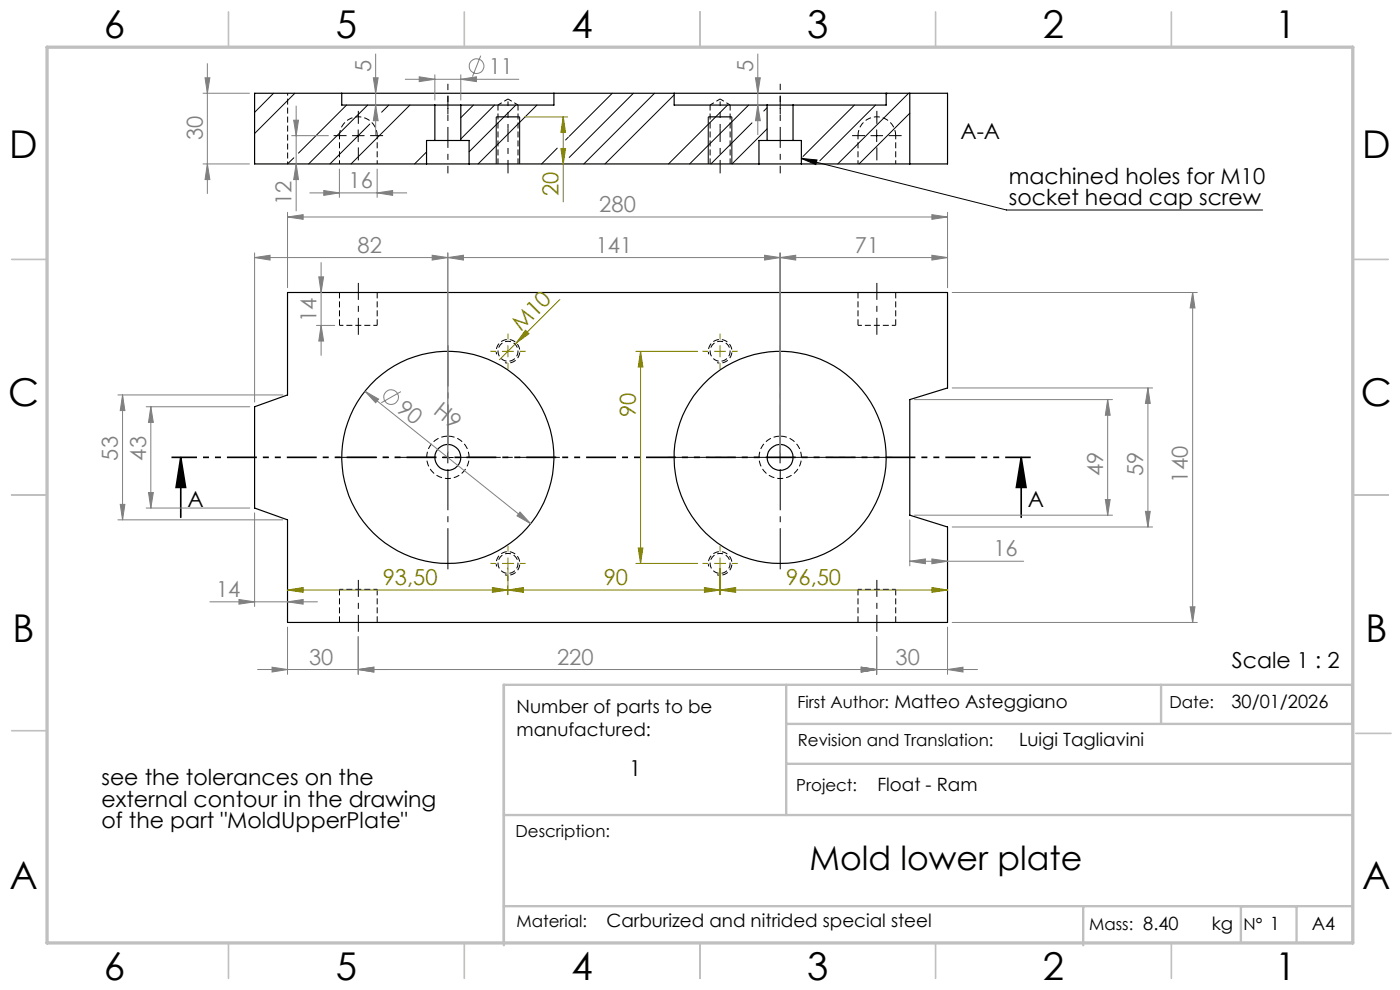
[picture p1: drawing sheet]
<svg xmlns="http://www.w3.org/2000/svg" width="297mm" height="210mm" viewBox="0 0 297 210" stroke-linecap="round" stroke-linejoin="round" font-family="sans-serif">
<path d="M107.8 72.4a2.12 2.12 0 0 1 1.9 3 2.12 2.12 0 0 1-3.6 .4 2.12 2.12 0 0 1 1.2-3.4h.5M152.8 72.4a2.12 2.12 0 0 1 1.9 3 2.12 2.12 0 0 1-3.6 .4 2.12 2.12 0 0 1 1.2-3.4h.5M107.8 117.4a2.12 2.12 0 0 1 1.9 3 2.12 2.12 0 0 1-3.6 .4 2.12 2.12 0 0 1 1.2-3.4h.5M152.8 117.4a2.12 2.12 0 0 1 1.9 3 2.12 2.12 0 0 1-3.6 .4 2.12 2.12 0 0 1 1.2-3.4h.5" fill="none" stroke="#000" stroke-width=".21" stroke-dasharray="1.3 .6" stroke-dashoffset=".6" stroke-linecap="butt"/>
<path d="M72 62v7M80 62v7M182 62v7M190 62v7M72 125v7M80 125v7M182 125v7M190 125v7" fill="none" stroke="#000" stroke-width=".21" stroke-dasharray="1.3 .6" stroke-linecap="butt"/>
<path d="M80 69h-8M190 69h-8M80 125h-8M190 125h-8" fill="none" stroke="#000" stroke-width=".21" stroke-dasharray="1.3 .6" stroke-dashoffset=".4" stroke-linecap="butt"/>
<path d="M95 92.5a4.5 4.5 0 0 1 4 6.6 4.5 4.5 0 0 1-7.6 .6 4.5 4.5 0 0 1 2.9-7.1l.7-.1M165.5 92.5a4.5 4.5 0 0 1 4 6.6 4.5 4.5 0 0 1-7.6 .6 4.5 4.5 0 0 1 2.9-7.1l.7-.1" fill="none" stroke="#000" stroke-width=".21" stroke-dasharray="1.3 .6" stroke-dashoffset="-.2" stroke-linecap="butt"/>
<g fill="none" stroke="#000" stroke-width=".25">
<path d="M72.5 19.8h45M72.5 19.8h-18.5v15h36.5M72.5 19.8v2.5h19.8M117.5 19.8v2.5h-19.7M117.5 19.8h25.5M143 19.8h45M143 19.8v2.5h19.7M188 19.8h13v15h-31M188 19.8v2.5h-19.8M193 19.8v15M90.5 34.8h9M92.3 22.3h5.5"/>
<path d="M92.3 29.8h5.5M92.3 29.8h-1.8v5M92.3 22.3v7.5M97.8 29.8h1.7v5M97.8 22.3v7.5M99.5 34.8h61.5M105.3 24.8h4.9M150.2 24.8h5.1M161 34.8h9M162.7 22.3h5.5M162.7 29.8h5.5M162.7 29.8h-1.7v5"/>
<path d="M162.7 22.3v7.5M168.2 29.8h1.8v5M168.2 22.3v7.5M61 62h140v20.3l-8 2.5v24.5l8 2.5v20.2h-140v-21.7l-7-2.5v-21.5l7-2.5z"/>
<circle cx="95" cy="97" r="2.76"/>
<circle cx="95" cy="97" r="22.5"/>
<circle cx="165.5" cy="97" r="2.75"/>
<circle cx="165.5" cy="97" r="22.5"/>
</g>
<path d="M61 19.8v15M107.1 76.9a2.5 2.5 0 0 0 3.2-2.2 2.5 2.5 0 0 0-2.7-2.7 2.5 2.5 0 0 0-2.2 3.2M152.1 76.9a2.5 2.5 0 0 0 3.2-2.2 2.5 2.5 0 0 0-2.7-2.7 2.5 2.5 0 0 0-2.2 3.2M107.1 121.9a2.5 2.5 0 0 0 3.2-2.2 2.5 2.5 0 0 0-2.7-2.7 2.5 2.5 0 0 0-2.2 3.2M152.1 121.9a2.5 2.5 0 0 0 3.2-2.2 2.5 2.5 0 0 0-2.7-2.7 2.5 2.5 0 0 0-2.2 3.2" fill="none" stroke="#000" stroke-width=".21" stroke-dasharray="1.3 .6" stroke-dashoffset=".8" stroke-linecap="butt"/>
<path d="M80 28.8a4 4 0 0 0-4-4 4 4 0 0 0-4 4M105.6 22.3v12.5M109.9 34.8v-12.5M150.6 22.3v12.5M154.9 34.8v-12.5M190 28.8a4 4 0 0 0-4-4 4 4 0 0 0-4 4" fill="none" stroke="#000" stroke-width=".21" stroke-dasharray="1.3 .6" stroke-dashoffset=".1" stroke-linecap="butt"/>
<path d="M72 28.8v6M80 34.8v-6M182 28.8v6M190 34.8v-6" fill="none" stroke="#000" stroke-width=".21" stroke-dasharray="1.3 .6" stroke-dashoffset=".5" stroke-linecap="butt"/>
<path d="M107.8 21l-2.2 1.3M109.9 22.3l-2.1-1.3M152.8 21l-2.2 1.3M154.9 22.3l-2.1-1.3" fill="none" stroke="#000" stroke-width=".21" stroke-dasharray="1.3 .6" stroke-dashoffset=".3" stroke-linecap="butt"/>
<g fill="none" stroke="#000" stroke-width=".21">
<path d="M58 19.8l-4 4M62.5 19.8l-8.5 8.5M129.9 19.8l-9.1 9.1M134.4 19.8l-13.6 13.6M138.9 19.8l-15 15M188.2 19.8l-.2 .2M192.8 19.8l-15.1 15M62.3 33.5l-1.3 1.3M73.5 22.3l-10.2 10.2M74.8 28.8h2.5M76 27.5v2.5M78 22.3l-12.5 12.5"/>
<path d="M78.5 26.3l-8.5 8.5M82.5 22.3l-1.5 1.5M87 22.3l-12.5 12.5M90.5 32.2l-2.6 2.6M100.4 22.3l-2.6 2.7M104.9 22.3l-7.1 7.2M105.3 24.8v10M109.4 22.3l-9.9 9.9M110.2 24.8v10M113.9 22.3l-12.5 12.5M118.2 31.4l-3.3 3.4M120.6 29.1l-.6 .6"/>
<path d="M143 20.1l-14.7 14.7M150.2 24.8v10M154.3 22.3l-12.5 12.5M155.3 24.8v10M158.8 22.3l-12.5 12.5M159.5 26.1l-8.7 8.7M162.7 22.9l-.7 .7M162.7 27.3l-7.4 7.5M170 33.5h.1M170 33.6l3.3 .3-.2 1zM170 33.6l43.5 10.9h54.4M181.3 22.3l-10.9 10.9"/>
<path d="M184.7 28.8h2.6M185.7 22.3l-11.8 11.8M186 27.5v2.5M193 24l-10.8 10.8M93.8 97h2.4M95 95.8v2.5M164.3 97h2.5M165.5 95.8v2.5"/>
</g>
<g fill="none" stroke="#808080" stroke-width=".21">
<path d="M43 19.8h10M43.5 16.5h1l-.5 3.3zM44 13.4v27.7M79.2 16.5h1l-.5 3.3zM79.7 11.4v17.2M85.9 16.8h24.2M88.9 16.3l3.4 .5-3.4 .5zM92.3 15.8v5.5M97.8 16.8l3.3-.5v1zM97.8 15.8v5.5M102 11.8l-1.8 4.5M160.3 16.5h1l-.5 3.3z"/>
<path d="M160.8 11.4v17.2M43 34.8h10M44 34.8l.5 3.3h-1zM61.8 28.8h7.9M62.3 25.5h1l-.5 3.3zM62.8 34.8l.5 3.3h-1zM62.8 22.4v22.4M72 35.8v6.1M79.7 22.3l.5 3.3h-1zM80 35.8v6.1M160.8 22.3l.5 3.3h-1zM54 54.6l3.3-.5v1.1z"/>
<path d="M54 53.6v31.7M54 54.6h147M61 46l3.3-.5v1zM61 45v16M61 46h140M65.7 40.9h20.7M67.6 58.7h1.1l-.6 3.3zM68.1 55.7v19.7M68.7 40.4l3.3 .5-3.3 .5zM80 40.9l3.3-.5v1zM91.7 54.1l3.3 .5-3.3 .6zM95 54.6l3.3-.5v1.1z"/>
<path d="M95 53.6v42.4M162.2 54.1l3.3 .5-3.3 .6zM165.5 54.6l3.3-.5v1.1zM165.5 53.6v42.4M197.7 45.5l3.3 .5-3.3 .5zM197.7 54.1l3.3 .5-3.3 .6zM201 45v16M67.1 69h3.9M68.1 69l.6 3.3h-1.1zM202 62h52M253 62l.5 3.3h-1zM253 62v70"/>
<path d="M25 83.8h35M26 83.8l.5 3.3h-1zM26 83.8v26.5M31 86.3h22M32 86.3l.5 3.3h-1zM32 86.3v21.5M77.4 83l2.9 1.7-.6 .7zM77.4 83l35.2 28.1M85.1 83.1l-4.2 2.3M194 84.8h42M202 82.3h42.5M235 84.8l.5 3.3h-1z"/>
<path d="M235 84.8v24.5M243.5 82.3l.5 3.3h-1zM243.5 82.3v29.5M25 110.3h35M25.5 107h1l-.5 3.3zM31 107.8h22M31.5 104.5h1l-.5 3.3zM54 108.8v19.8M110.3 108.6l2.3 2.5-2.9-1.7zM193 119.1l3.3-.5v1zM193 110.3v9.7M193 119.1h24.2"/>
<path d="M194 109.3h42M197.7 118.6l3.3 .5-3.3 .5zM202 111.8h42.5M234.5 106h1l-.5 3.3zM243 108.5h1l-.5 3.3zM44.5 127.7h22.8M50.7 127.2l3.3 .5-3.3 .5zM61 127.7l3.3-.5v1zM61 133v10M76 135v8M186 135v8M201 133v10"/>
<path d="M202 132h52M252.5 128.7h1l-.5 3.3zM54.6 142h152.8M57.7 141.5l3.3 .5-3.3 .5zM76 142l3.3-.5v1zM182.7 141.5l3.3 .5-3.3 .5zM201 142l3.3-.5v1z"/>
<circle cx="101.1" cy="14" r="1.55"/>
<circle cx="83" cy="84.2" r="1.55"/>
</g>
<path d="M38.3 97l1.1 6.4h-2zM38.3 97v12.7M216.6 97l1.1 6.4h-2.1zM216.6 97v12.7" fill="none" stroke="#000" stroke-width=".35"/>
<g fill="none" stroke="#808000" stroke-width=".21">
<path d="M111.3 24.8h9.2M119 31.5h1l-.5 3.3zM119.5 24.8l.5 3.3h-1zM119.5 24.8v18.1M106.5 74.5h2.5M107.7 73.3v2.5M109.5 72.8l-3.5 3.5M111.5 70.1l.7 .7-2.7 2zM118.8 63.5l-9.3 9.3M134.9 74.5h13.1M135.9 74.5l.5 3.3h-1zM135.9 74.5v45"/>
<path d="M151.5 74.5h2.5M152.8 73.3v2.5M106.5 119.5h2.5M107.7 118.3v7.8M134.9 119.5h13.1M135.4 116.2h1l-.5 3.3zM151.5 119.5h2.5M152.8 118.3v7.8M61 125.2l3.3-.6v1.1zM61 125.2h140M104.5 124.6l3.2 .6-3.2 .5zM107.7 125.2l3.4-.6v1.1z"/>
<path d="M149.4 124.6l3.4 .6-3.4 .5zM152.8 125.2l3.3-.6v1.1zM197.7 124.6l3.3 .6-3.3 .5z"/>
</g>
<path d="M76 60v11M186 60v11M76 123v11M186 123v11" fill="none" stroke="#000" stroke-width=".21" stroke-dasharray="15.2 1.3 1.3 1.3" stroke-dashoffset="11.6" stroke-linecap="butt"/>
<path d="M95 20.3v9.5M107.8 36.8v-9.5M152.8 36.8v-9.5M165.5 20.3v9.5" fill="none" stroke="#000" stroke-width=".21" stroke-dasharray="15.2 1.3 1.3 1.3" stroke-dashoffset="12.4" stroke-linecap="butt"/>
<path d="M95 29.8v7M165.5 29.8v7" fill="none" stroke="#000" stroke-width=".21" stroke-dasharray="15.2 1.3 1.3 1.3" stroke-dashoffset="13.6" stroke-linecap="butt"/>
<path d="M95 24.3v-6.5M165.5 24.3v-6.5" fill="none" stroke="#000" stroke-width=".21" stroke-dasharray="15.2 1.3 1.3 1.3" stroke-dashoffset="13.9" stroke-linecap="butt"/>
<path d="M107.8 27.3v-5.8M152.8 27.3v-5.8" fill="none" stroke="#000" stroke-width=".21" stroke-dasharray="15.2 1.3 1.3 1.3" stroke-dashoffset="14.3" stroke-linecap="butt"/>
<path d="M218.7 97h-182.3" fill="none" stroke="#000" stroke-width=".35" stroke-dasharray="6.3 1.3 1.3 1.3 1.3 1.3" stroke-dashoffset=".9" stroke-linecap="butt"/>
<path d="M73.5 28.8h-2.7M76 26.3v-2.8M76 31.3v2.7M78.5 28.8h2.8M183.5 28.8h-2.7M186 26.3v-2.8M186 31.3v2.7M188.5 28.8h2.8" fill="none" stroke="#000" stroke-width=".21" stroke-dasharray="15.2 1.3 1.3 1.3" stroke-linecap="butt"/>
<path d="M92.5 97h-21.2M95 94.5v-21.2M95 99.5v21.3M97.5 97h21.3M163 97h-21.2M165.5 94.5v-21.2M165.5 99.5v21.3M168 97h21.3" fill="none" stroke="#000" stroke-width=".21" stroke-dasharray="15.2 1.3 1.3 1.3" stroke-dashoffset="6.5" stroke-linecap="butt"/>
<g fill="none" stroke="#808000" stroke-width=".21" stroke-dasharray="15.2 1.3 1.3 1.3" stroke-linecap="butt">
<path d="M105.3 74.5h-1.3M107.8 72v-1.2M107.8 77v1.3M110.3 74.5h1.2M150.3 74.5h-1.3M152.8 72v-1.2M152.8 77v1.3M155.3 74.5h1.2M105.3 119.5h-1.3M107.8 117v-1.2M110.3 119.5h1.2M150.3 119.5h-1.3"/>
<path d="M152.8 117v-1.2M155.3 119.5h1.2M107.8 122v1.3M152.8 122v1.3"/>
</g>
<g fill="none" stroke="#c0c0c0" stroke-width=".35">
<path d="M48.5 2.5v7.5M98.5 2.5v7.5M148.5 2.5v7.5M198.5 2.5v7.5M248.5 2.5v7.5M2.5 55h7.5M287 55h7.5M2.5 105h7.5M287 105h7.5M2.5 155h7.5M287.6 155.6h7.5M48.5 200v7.5"/>
<path d="M98.5 200v7.5M148.5 200v7.5M198.5 200v7.5M248.5 200v7.5"/>
</g>
<path d="M166.8 153.6h120.1v-8.3h-180v55.2M166.8 145.3v27.6M246.3 145.3v8.3M106.9 172.9h180M166.8 162h120.1M106.9 192.2h180M229.8 192.2v8.3M263.2 192.2v7.7M275.1 192.2v7.7" fill="none" stroke="#c0c0c0" stroke-width=".5"/>
<path d="M10 10h277v190h-277z" fill="none" stroke="#c0c0c0" stroke-width=".7"/>
<path d="M216.6 97l1.1 6.4h-2.1zM38.3 97l1.1 6.4h-2z" fill="#000"/>
<g fill="#808000">
<path d="M111.5 70.1l.7 .7-2.7 2z"/>
<path d="M104.5 124.6l3.2 .6-3.2 .5zM61 125.2l3.3-.6v1.1z"/>
<path d="M107.7 125.2l3.4-.6v1.1zM149.4 124.6l3.4 .6-3.4 .5zM152.8 125.2l3.3-.6v1.1zM197.7 124.6l3.3 .6-3.3 .5z"/>
<path d="M135.9 74.5l.5 3.3h-1zM135.4 116.2h1l-.5 3.3z"/>
</g>
<g fill="#808080">
<path d="M110.3 108.6l-.6 .8 2.9 1.7zM77.4 83l2.3 2.4 .6-.7z"/>
<path d="M91.7 54.1l3.3 .5-3.3 .6zM54 54.6l3.3-.5v1.1zM76 142l3.3-.5v1zM57.7 141.5l3.3 .5-3.3 .5zM197.7 45.5l3.3 .5-3.3 .5zM61 46l3.3-.5v1z"/>
<path d="M50.7 127.2l3.3 .5-3.3 .5zM61 127.7l3.3-.5v1zM193 119.1l3.3-.5v1zM197.7 118.6l3.3 .5-3.3 .5zM95 54.6l3.3-.5v1.1zM162.2 54.1l3.3 .5-3.3 .6zM165.5 54.6l3.3-.5v1.1zM197.7 54.1l3.3 .5-3.3 .6zM76 142l3.3-.5v1zM182.7 141.5l3.3 .5-3.3 .5zM182.7 141.5l3.3 .5-3.3 .5zM201 142l3.3-.5v1z"/>
<path d="M253 62l.5 3.3h-1zM252.5 128.7h1l-.5 3.3zM32 86.3l.5 3.3h-1zM31.5 104.5h1l-.5 3.3zM26 83.8l.5 3.3h-1zM25.5 107h1l-.5 3.3zM243.5 82.3l.5 3.3h-1zM243 108.5h1l-.5 3.3zM235 84.8l.5 3.3h-1zM234.5 106h1l-.5 3.3zM67.6 58.7h1.1l-.6 3.3zM68.1 69l.6 3.3h-1.1z"/>
</g>
<path d="M170 33.6l3.3 .3-.2 1z" fill="#000"/>
<path d="M119 31.5h1l-.5 3.3zM119.5 24.8l.5 3.3h-1z" fill="#808000"/>
<g fill="#808080">
<path d="M88.9 16.3l3.4 .5-3.4 .5zM97.8 16.8l3.3-.5v1zM68.7 40.4l3.3 .5-3.3 .5zM80 40.9l3.3-.5v1z"/>
<path d="M79.7 22.3l.5 3.3h-1zM79.2 16.5h1l-.5 3.3zM160.8 22.3l.5 3.3h-1zM160.3 16.5h1l-.5 3.3zM62.8 34.8l.5 3.3h-1zM62.3 25.5h1l-.5 3.3z"/>
<path d="M43.5 16.5h1l-.5 3.3zM44 34.8l.5 3.3h-1z"/>
</g>
<g font-size="8.1">
<text x="22" y="8">6</text>
<text x="71.2" y="8">5</text>
<text x="121.2" y="8">4</text>
<text x="171.2" y="8">3</text>
<text x="221.2" y="8">2</text>
<text x="270.5" y="8">1</text>
<text x="2" y="33.6">D</text>
<text x="289" y="33.6">D</text>
<text x="1.7" y="86.1">C</text>
<text x="288.7" y="86.1">C</text>
<text x="2.7" y="136.1">B</text>
<text x="289.7" y="136.1">B</text>
<text x="2" y="188.6">A</text>
<text x="289" y="188.6">A</text>
<text x="22" y="208">6</text>
<text x="71.2" y="208">5</text>
<text x="121.2" y="208">4</text>
<text x="171.2" y="208">3</text>
<text x="221.2" y="208">2</text>
<text x="270.5" y="208">1</text>
</g>
<text font-size="7.1" x="171.7" y="184.5">Mold lower plate</text>
<g font-size="4.7" fill="#808080">
<text x="78.7" y="15.2" transform="rotate(-90 78.7 15.2)">5</text>
<text x="103.7" y="15.7">11</text>
<text x="159.8" y="15.2" transform="rotate(-90 159.8 15.2)">5</text>
<text x="43" y="29.8" transform="rotate(-90 43 29.8)">30</text>
<text x="74" y="39.9">16</text>
<text x="61.8" y="43.5" transform="rotate(-90 61.8 43.5)">12</text>
<text x="127.1" y="45">280</text>
<text x="75.8" y="53.6">82</text>
<text x="126.4" y="53.6">141</text>
<text x="181.4" y="53.6">71</text>
<text x="67.1" y="68.3" transform="rotate(-90 67.1 68.3)">14</text>
<text x="83.9" y="87.2" transform="rotate(39 83.9 87.2)">90</text>
<text x="91.8" y="87.7" transform="rotate(39 91.8 87.7)">H9</text>
<text x="25" y="97.7" transform="rotate(-90 25 97.7)">53</text>
<text x="31" y="97.7" transform="rotate(-90 31 97.7)">43</text>
<text x="234" y="101.1" transform="rotate(-90 234 101.1)">49</text>
<text x="242.5" y="101.1" transform="rotate(-90 242.5 101.1)">59</text>
<text x="252" y="102.4" transform="rotate(-90 252 102.4)">140</text>
<text x="210.7" y="118">16</text>
<text x="45.8" y="126.6">14</text>
<text x="65.6" y="141">30</text>
<text x="118.2" y="141">220</text>
<text x="190" y="141">30</text>
</g>
<g font-size="4.7">
<text x="203.7" y="29.5">A-A</text>
<text x="214" y="39">machined holes for M10</text>
<text x="214" y="43.5">socket head cap screw</text>
<text x="39.8" y="107.6">A</text>
<text x="218" y="107.6">A</text>
<text x="261.3" y="141.6">Scale 1 : 2</text>
<text x="21.5" y="166.6">see the tolerances on the</text>
<text x="133.5" y="164.6">1</text>
<text x="21.5" y="171.1">external contour in the drawing</text>
<text x="21.5" y="175.7">of the part &quot;MoldUpperPlate&quot;</text>
</g>
<g font-size="4.7" fill="#808000">
<text x="118.5" y="41.6" transform="rotate(-90 118.5 41.6)">20</text>
<text x="110.5" y="70.5" transform="rotate(-45 110.5 70.5)">M10</text>
<text x="134.9" y="88.5" transform="rotate(-90 134.9 88.5)">90</text>
<text x="81.2" y="124.1">93,50</text>
<text x="128.1" y="124.1">90</text>
<text x="166.8" y="124.1">96,50</text>
</g>
<g font-size="3.9">
<text x="109.6" y="151.2">Number of parts to be</text>
<text x="261.2" y="150.2">30/01/2026</text>
<text x="109.6" y="156.1">manufactured:</text>
<text x="216.2" y="158.3">Luigi Tagliavini</text>
<text x="186.1" y="167.8">Float - Ram</text>
<text x="128.7" y="196.7">Carburized and nitrided special steel</text>
<text x="257.1" y="197.3">kg</text>
<text x="278.3" y="197.4">A4</text>
</g>
<g font-size="3.5">
<text x="169.2" y="150.1">First Author: Matteo Asteggiano</text>
<text x="248.1" y="150.1">Date:</text>
<text x="169.3" y="158.3">Revision and Translation:</text>
<text x="168.9" y="167.8">Project:</text>
<text x="109.4" y="177.5">Description:</text>
<text x="109.6" y="196.7">Material:</text>
<text x="231.1" y="197.3">Mass: 8.40</text>
<text x="263.8" y="197.3">N° 1</text>
</g>
</svg>
